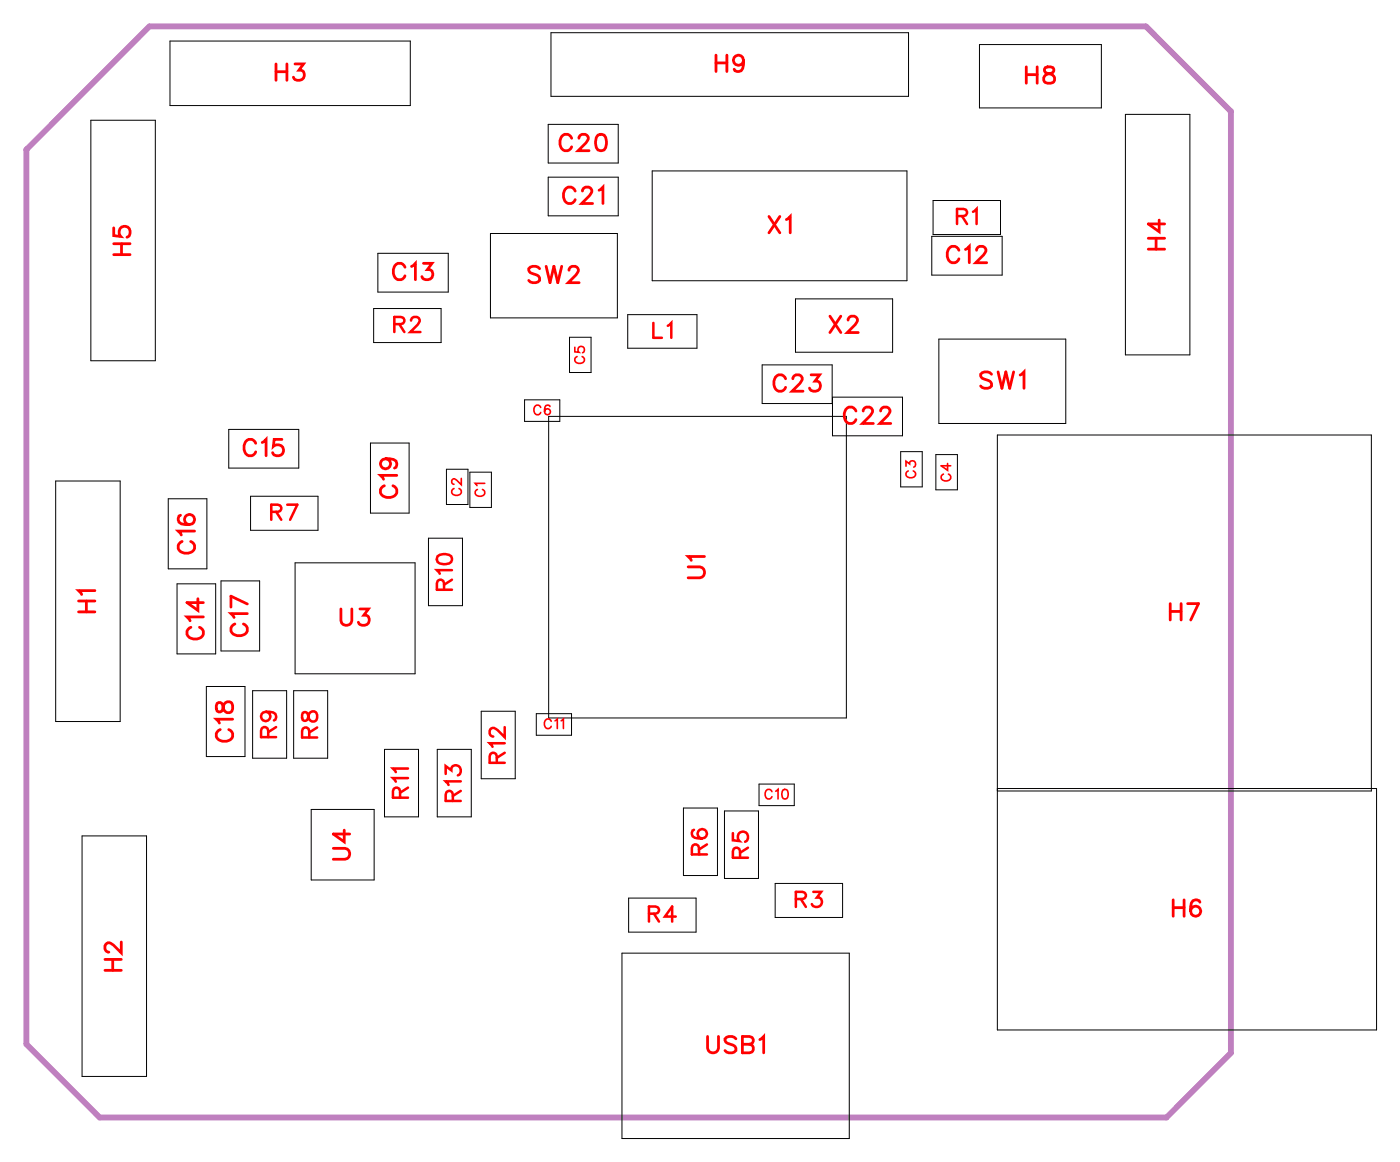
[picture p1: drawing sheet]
<svg xmlns="http://www.w3.org/2000/svg" width="61mm" height="50mm" viewBox="0 0 61 50" stroke-linecap="round" stroke-linejoin="round" font-family="sans-serif">
<path d="M6.5 1.1h43.2l3.6 3.7v40.8l-2.8 2.8h-46.2l-3.2-3.2v-38.7z" fill="none" stroke="#bf80bf" stroke-width=".25"/>
<g fill="none" stroke="#000" stroke-width=".04">
<path d="M3.9 5.2h2.8v10.4h-2.8zM7.4 1.8h10.4v2.8h-10.4zM9.9 18.6h3v1.7h-3zM16.1 19.2h1.6v3h-1.6zM16.2 13.4h2.9v1.4h-2.9zM16.4 11h3v1.6h-3zM21.3 10.1h5.5v3.7h-5.5zM22.7 17.3h1.6v.9h-1.6zM23.8 5.4h3v1.7h-3zM23.8 7.7h3v1.6h-3zM23.8 18h12.9v13.1h-12.9zM23.9 1.4h15.5v2.8h-15.5z"/>
<path d="M24.7 14.6h.9v1.5h-.9zM27.2 13.6h3v1.5h-3zM28.3 7.4h11v4.8h-11zM33 15.8h3.1v1.7h-3.1zM34.5 12.9h4.2v2.4h-4.2zM36.1 17.2h3v1.7h-3zM39 19.6h1v1.5h-1zM40.4 10.2h3v1.7h-3zM40.4 8.7h3v1.5h-3zM40.6 19.7h.9v1.5h-.9zM40.7 14.7h5.5v3.6h-5.5zM42.4 1.9h5.3v2.8h-5.3z"/>
<path d="M48.8 5h2.8v10.4h-2.8zM2.4 20.8h2.8v10.4h-2.8zM3.6 36.2h2.7v10.4h-2.7zM7.3 21.6h1.7v3h-1.7zM7.7 25.3h1.6v3h-1.6zM8.9 29.7h1.7v3.1h-1.7zM9.6 25.2h1.7v3h-1.7zM10.9 21.5h2.9v1.5h-2.9zM10.9 29.9h1.5v2.9h-1.5zM12.7 29.9h1.5v2.9h-1.5zM12.8 24.4h5.2v4.8h-5.2zM13.5 35h2.7v3.1h-2.7z"/>
<path d="M16.7 32.4h1.4v3h-1.4zM18.6 23.3h1.4v2.9h-1.4zM18.9 32.4h1.5v3h-1.5zM19.3 20.3h1v1.5h-1zM20.4 20.4h.9v1.6h-.9zM20.9 30.8h1.4v2.9h-1.4zM23.2 30.9h1.6v.9h-1.6zM27.2 38.9h3v1.5h-3zM29.6 35h1.5v2.9h-1.5zM31.4 35.1h1.5v2.9h-1.5zM32.9 33.9h1.5v1h-1.5zM33.6 38.3h2.9v1.4h-2.9z"/>
<path d="M43.2 34.1h16.5v10.5h-16.5v-25.8h16.2v15.4h-16.2M27 41.3h9.8v8h-9.8z"/>
</g>
<g fill="none" stroke="#f00" stroke-width=".07">
<path d="M23.4 17.6a.15 .15 0 0 0-.1-.1 .15 .15 0 0 0-.2 .2v.1a.15 .15 0 0 0 .2 .2 .15 .15 0 0 0 .1-.1M23.8 17.6a.18 .18 0 0 0-.2 .1 .18 .18 0 0 0 .2 .2 .13 .13 0 0 0 0-.2 .13 .13 0 0 0-.2 .1M24.9 15v.2l.2 .1a.15 .15 0 0 1 0-.3 .15 .15 0 0 1 .2 .1 .15 .15 0 0 1-.1 .2M25 15.4a.15 .15 0 0 0-.1 .2 .15 .15 0 0 0 .2 .1h.1a.15 .15 0 0 0 .1-.1 .15 .15 0 0 0-.1-.2M19.7 21.2a.15 .15 0 0 0-.1 .1 .15 .15 0 0 0 .1 .1h.1a.15 .15 0 0 0 .2-.1 .15 .15 0 0 0-.1-.1M20 20.7v.3l-.3-.3-.1 .2 .1 .1M20.7 21.2a.15 .15 0 0 0-.1 .2 .15 .15 0 0 0 .1 .1h.1a.15 .15 0 0 0 .2-.1 .15 .15 0 0 0-.1-.2M21 20.9h-.4l.1 .1M23.9 31.2a.15 .15 0 0 0-.2-.1 .15 .15 0 0 0-.1 .2v.1a.15 .15 0 0 0 .1 .1 .15 .15 0 0 0 .2-.1M24.1 31.2l.1-.1v.4M24.3 31.2l.1-.1v.4M33.5 34.3a.15 .15 0 0 0-.2-.1 .15 .15 0 0 0-.1 .1v.1a.15 .15 0 0 0 .1 .2 .15 .15 0 0 0 .2-.1"/>
<path d="M33.6 34.3l.1-.1v.4M39.3 20.2v-.2l.1 .1a.14 .14 0 0 1 .2-.1 .14 .14 0 0 1 0 .2M39.4 20.4a.15 .15 0 0 0-.1 .2 .15 .15 0 0 0 .1 .1h.1a.15 .15 0 0 0 .2-.1 .15 .15 0 0 0-.1-.2M40.9 20.5a.15 .15 0 0 0-.1 .2 .15 .15 0 0 0 .1 .1h.1a.15 .15 0 0 0 .2-.1 .15 .15 0 0 0-.1-.2M41.1 20.1v.3l-.3-.2h.4"/>
<circle cx="34" cy="34.4" r=".19"/>
</g>
<g fill="none" stroke="#f00" stroke-width=".12">
<path d="M4.9 9.9v.3h.3a.25 .25 0 0 1 0-.3 .25 .25 0 0 1 .4 0 .25 .25 0 0 1-.1 .4M4.9 11h.7M4.9 10.6h.7M5.3 10.6v.4M11.1 19.2a.26 .26 0 0 0-.3-.2 .26 .26 0 0 0-.2 .3v.2a.26 .26 0 0 0 .2 .2 .26 .26 0 0 0 .3-.1M11.4 19.2l.1-.2v.7M12 2.8v.7M12 3.1h.4M12.2 19h-.3l-.1 .3a.25 .25 0 0 1 .4 0 .25 .25 0 0 1 0 .4 .25 .25 0 0 1-.4-.1M12.4 2.8v.7M12.8 2.8h.4l-.2 .2a.24 .24 0 0 1 .1 .4 .24 .24 0 0 1-.4-.1M16.7 19.9a.22 .22 0 0 1 .2 .3 .22 .22 0 0 1-.3 .1 .22 .22 0 0 1 0-.4h.1a.34 .34 0 0 1 .5 .2l-.1 .2"/>
<path d="M17.6 11.6a.26 .26 0 0 0-.3-.2 .26 .26 0 0 0-.3 .3v.1a.26 .26 0 0 0 .3 .3 .26 .26 0 0 0 .3-.2M17.8 11.5l.2-.1v.7M18.4 11.4h.3l-.2 .3a.24 .24 0 0 1 .2 .4 .24 .24 0 0 1-.4-.1M23.4 11.6l-.2-.1-.3 .1 .1 .2 .3 .2 .1 .1-.2 .1-.3-.1M23.7 11.5l.1 .7 .2-.7 .2 .7 .1-.7M24.7 11.7l.1-.2h.1l.2 .2-.1 .2-.4 .3h.5M24.8 6a.26 .26 0 0 0-.3-.2 .26 .26 0 0 0-.2 .3v.2a.26 .26 0 0 0 .2 .2 .26 .26 0 0 0 .3-.1M24.9 8.3a.26 .26 0 0 0-.3-.2 .26 .26 0 0 0-.2 .3v.1a.26 .26 0 0 0 .2 .3 .26 .26 0 0 0 .3-.2M25.1 6l.1-.2h.2l.1 .2-.1 .2-.3 .3h.4M25.2 8.3l.2-.2h.1l.1 .1-.1 .3-.3 .3h.5M25.9 5.9l.1-.1a.37 .37 0 0 1 .3 .4 .37 .37 0 0 1-.3 .3 .45 .45 0 0 1-.1-.6zM26 8.2l.1-.1v.7"/>
<path d="M31 2.4v.7M31 2.7h.5M31.5 2.4v.7M32.2 2.6a.22 .22 0 0 1-.3 .2 .22 .22 0 0 1-.1-.3 .22 .22 0 0 1 .4 0v.1a.34 .34 0 0 1-.3 .5l-.1-.1M33.3 9.4l.5 .7M33.8 9.4l-.5 .7M34 16.4a.26 .26 0 0 0-.3-.2 .26 .26 0 0 0-.2 .3v.2a.26 .26 0 0 0 .2 .2 .26 .26 0 0 0 .3-.1M34.1 9.5l.1-.1v.7M34.4 16.4l.1-.2h.1l.2 .2-.1 .2-.4 .3h.5M35.1 16.2h.4l-.2 .3a.24 .24 0 0 1 .2 .4 .24 .24 0 0 1-.4-.1M36 13.7l.4 .7M36.4 13.7l-.4 .7"/>
<path d="M36.8 13.9l.1-.2h.1l.2 .1-.1 .3-.4 .3h.5M37.1 17.8a.26 .26 0 0 0-.3-.2 .26 .26 0 0 0-.2 .3v.2a.26 .26 0 0 0 .2 .2 .26 .26 0 0 0 .3-.1M37.4 17.8l.1-.2h.2l.1 .2-.1 .2-.3 .3h.4M38.2 17.8l.1-.2h.1l.2 .2-.1 .2-.4 .3h.5M41.6 10.8a.26 .26 0 0 0-.3-.1 .26 .26 0 0 0-.3 .2v.2a.26 .26 0 0 0 .3 .3 .26 .26 0 0 0 .3-.2M41.8 10.8l.2-.1v.7M42.3 10.8l.2-.1h.1l.1 .1-.1 .2-.3 .4h.5M43 16.2l-.2-.1-.3 .1 .1 .2 .4 .2v.1l-.2 .1-.3-.1M43.2 16.1l.2 .7 .2-.7 .2 .7 .1-.7M44.2 16.2l.2-.1v.7M44.5 2.9v.7M44.5 3.2h.4"/>
<path d="M44.9 2.9v.7M45.3 2.9v.2l.3 .1 .1 .2a.24 .24 0 0 1-.2 .2 .24 .24 0 0 1-.3-.2l.5-.3-.1-.2zM49.8 10.8h.7M49.8 10.3h.7M50.1 10.3v.5M50.2 9.5v.5l-.4-.3h.7M3.4 26.5h.7M3.4 26h.7M3.7 26v.5M4.1 25.6h-.7l.1 .1M7.8 22.3a.35 .35 0 0 0 .2 .5 .35 .35 0 0 0 .4-.3 .22 .22 0 0 0-.2-.2 .22 .22 0 0 0-.2 .2 .22 .22 0 0 0 .2 .2M7.9 23.4a.26 .26 0 0 0-.2 .3 .26 .26 0 0 0 .3 .3h.2a.26 .26 0 0 0 .2-.3 .26 .26 0 0 0-.1-.3"/>
<path d="M8.3 27.2a.26 .26 0 0 0-.2 .3 .26 .26 0 0 0 .3 .2h.1a.26 .26 0 0 0 .3-.2 .26 .26 0 0 0-.2-.3M8.4 23h-.7l.2 .2M8.6 25.9v.5l-.5-.3h.7M8.8 26.7h-.7l.1 .2M9.4 30.5v.3h.1l.3-.4a.24 .24 0 0 1 .3 .2 .24 .24 0 0 1-.3 .3l-.1-.1-.1-.3zM9.5 31.6a.26 .26 0 0 0-.1 .3 .26 .26 0 0 0 .2 .2h.2a.26 .26 0 0 0 .3-.2 .26 .26 0 0 0-.2-.3M10.1 31.1h-.7l.1 .2M10.2 27a.26 .26 0 0 0-.2 .3 .26 .26 0 0 0 .3 .2h.1a.26 .26 0 0 0 .3-.2 .26 .26 0 0 0-.2-.3M10.7 26.6h-.7l.1 .1M10.7 26.2l-.7-.4v.5M14.4 36.7h.6l.2 .2-.1 .3h-.7M14.8 26.4v.5l.2 .2 .2-.1v-.6"/>
<path d="M14.9 35.9v.6l-.5-.4h.8M15.6 26.4h.4l-.2 .2a.24 .24 0 0 1 .1 .4 .24 .24 0 0 1-.4-.1M16.7 21a.26 .26 0 0 0-.2 .3 .26 .26 0 0 0 .3 .2h.1a.26 .26 0 0 0 .3-.2 .26 .26 0 0 0-.2-.3M17.2 20.6h-.7l.1 .2M29.8 24.5h.5l.2 .2-.1 .3h-.6M30.5 24.1h-.7l.2 .2M50.7 26.1v.7M50.7 26.5h.5M50.8 39v.7M50.8 39.3h.5M51.2 26.1v.7M51.3 39v.7"/>
<path d="M51.5 26.1h.4l-.3 .7M52 39.1v-.1a.35 .35 0 0 0-.5 .3 .35 .35 0 0 0 .3 .4 .22 .22 0 0 0 .2-.2 .22 .22 0 0 0-.2-.3 .22 .22 0 0 0-.2 .2M4.5 42h.8M4.5 41.5h.8M4.9 41.5v.5M5.3 40.8v.5l-.4-.4-.2-.1-.2 .2v.1l.2 .1M30.7 44.9v.5l.2 .2 .2-.1v-.6M31.9 45l-.2-.1-.3 .1 .1 .1 .4 .2v.2l-.2 .1-.3-.1M32.2 45.2l.4 .1v.2l-.1 .1h-.3v-.7h.4v.2l-.1 .1M32.9 45l.2-.1v.7"/>
</g>
<g fill="none" stroke="#f00" stroke-width=".11">
<path d="M17.1 14h.4v-.2l-.4-.1v.7M17.3 14l.2 .4M17.8 13.9l.1-.2 .3 .1-.4 .6h.4M28.3 14v.6h.4M28.9 14.1l.2-.1v.6M41.5 9.4l.3-.1 .1-.2-.4-.1v.7M41.7 9.4l.2 .3M42.2 9.2l.1-.2v.7M11.5 30.8a.2 .2 0 0 1 .2 .3 .2 .2 0 0 1-.3 .1 .2 .2 0 0 1 0-.4h.1a.31 .31 0 0 1 .5 .3l-.1 .1M11.6 31.9v-.4h-.2l-.1 .4h.7M11.8 22.2l.3-.1 .1-.2h-.4v.6M12 31.5l-.4 .2"/>
<path d="M12 22.2l.2 .3M12.4 21.9h.5l-.3 .6M13.1 30.9v.3h.1l.3-.4a.22 .22 0 0 1 .3 .2 .22 .22 0 0 1-.3 .2l-.1-.1-.1-.2zM13.4 31.9v-.3l-.2-.1-.1 .4h.6M13.7 31.5l-.3 .2M17.3 34.5v-.3l-.2-.1-.1 .4h.7M17.7 33.7h-.7l.2 .1M17.7 33.3h-.7l.2 .1M17.7 34.1l-.4 .2M19 24.1a.32 .32 0 0 1 .4-.1 .32 .32 0 0 1 .2 .3 .32 .32 0 0 1-.4 .2 .32 .32 0 0 1-.2-.4zM19.2 25.5v-.3l-.2-.1-.1 .4h.7M19.3 33.5v-.3l.3 .2a.22 .22 0 0 1 .3-.2 .22 .22 0 0 1-.1 .4"/>
<path d="M19.6 24.7h-.7l.2 .1M19.6 25.1l-.4 .2M19.6 34.7v-.4h-.2l-.1 .4h.7M20 33.8h-.7l.1 .2M20 34.2l-.4 .3M21.5 33v-.3l-.2-.1-.1 .4h.7M21.9 32.2h-.7l.1 .1M21.9 31.5v.4l-.6-.4-.1 .3 .2 .1M21.9 32.6l-.4 .2M28.1 39.6l.4-.1v-.2h-.4v.6M28.3 39.6l.3 .3M29.3 39.7h-.5l.3-.4v.6"/>
<path d="M30.1 35.9l-.1 .1a.32 .32 0 0 0 .2 .3 .32 .32 0 0 0 .4-.2 .2 .2 0 0 0-.2-.2 .2 .2 0 0 0-.2 .2 .2 .2 0 0 0 .2 .2M30.3 37v-.4h-.3v.4h.6M30.6 36.6l-.3 .2M31.8 36.1v.3h.2a.23 .23 0 0 1 0-.3 .23 .23 0 0 1 .4 0 .23 .23 0 0 1-.1 .3M32.1 37.1l-.1-.3-.2-.1v.4h.6M32.4 36.7l-.3 .2M34.5 38.9h.4v-.2l-.4-.1v.7M34.7 38.9l.2 .4M35.2 38.6h.4l-.2 .3a.22 .22 0 0 1 .2 .3 .22 .22 0 0 1-.4-.1"/>
</g>
<g font-size="1.2" fill="#fff">
<text x="11.9" y="3.8">H3</text>
<text x="31" y="3.4">H9</text>
<text x="44.4" y="3.9">H8</text>
<text x="5.9" y="11.1" transform="rotate(-90 5.9 11.1)">H5</text>
<text x="24.2" y="6.8">C20</text>
<text x="24.4" y="9.1">C21</text>
<text x="33.3" y="10.4">X1</text>
<text x="41" y="11.7">C12</text>
<text x="50.8" y="10.8" transform="rotate(-90 50.8 10.8)">H4</text>
<text x="17" y="12.4">C13</text>
<text x="22.8" y="12.5">SW2</text>
<text x="33.5" y="17.2">C23</text>
<text x="35.9" y="14.7">X2</text>
<text x="42.4" y="17.1">SW1</text>
<text x="10.5" y="20">C15</text>
<text x="17.5" y="21.6" transform="rotate(-90 17.5 21.6)">C19</text>
<text x="36.5" y="18.6">C22</text>
<text x="4.4" y="26.6" transform="rotate(-90 4.4 26.6)">H1</text>
<text x="8.7" y="24" transform="rotate(-90 8.7 24)">C16</text>
<text x="9.1" y="27.7" transform="rotate(-90 9.1 27.7)">C14</text>
<text x="11" y="27.6" transform="rotate(-90 11 27.6)">C17</text>
<text x="14.7" y="27.4">U3</text>
<text x="30.8" y="25.1" transform="rotate(-90 30.8 25.1)">U1</text>
<text x="50.6" y="27.1">H7</text>
<text x="10.4" y="32.2" transform="rotate(-90 10.4 32.2)">C18</text>
<text x="15.4" y="37.3" transform="rotate(-90 15.4 37.3)">U4</text>
<text x="50.8" y="40">H6</text>
<text x="5.6" y="42.1" transform="rotate(-90 5.6 42.1)">H2</text>
<text x="30.6" y="45.9">USB1</text>
</g>
<g font-size="1.1" fill="#fff">
<text x="41.4" y="10">R1</text>
<text x="17" y="14.6">R2</text>
<text x="28.3" y="14.9">L1</text>
<text x="11.7" y="22.8">R7</text>
<text x="19.9" y="25.6" transform="rotate(-90 19.9 25.6)">R10</text>
<text x="12.2" y="32" transform="rotate(-90 12.2 32)">R9</text>
<text x="14" y="32" transform="rotate(-90 14 32)">R8</text>
<text x="18" y="34.6" transform="rotate(-90 18 34.6)">R11</text>
<text x="20.2" y="34.7" transform="rotate(-90 20.2 34.7)">R13</text>
<text x="22.1" y="33.1" transform="rotate(-90 22.1 33.1)">R12</text>
<text x="28.1" y="40.2">R4</text>
<text x="30.9" y="37.1" transform="rotate(-90 30.9 37.1)">R6</text>
<text x="32.7" y="37.2" transform="rotate(-90 32.7 37.2)">R5</text>
<text x="34.4" y="39.5">R3</text>
</g>
<g font-size=".7" fill="#fff">
<text x="25.5" y="15.8" transform="rotate(-90 25.5 15.8)">C5</text>
<text x="20.2" y="21.5" transform="rotate(-90 20.2 21.5)">C2</text>
<text x="21.2" y="21.5" transform="rotate(-90 21.2 21.5)">C1</text>
<text x="23.1" y="18.1">C6</text>
<text x="39.8" y="20.7" transform="rotate(-90 39.8 20.7)">C3</text>
<text x="41.4" y="20.9" transform="rotate(-90 41.4 20.9)">C4</text>
<text x="23.6" y="31.7">C11</text>
<text x="33.1" y="34.8">C10</text>
</g>
</svg>
